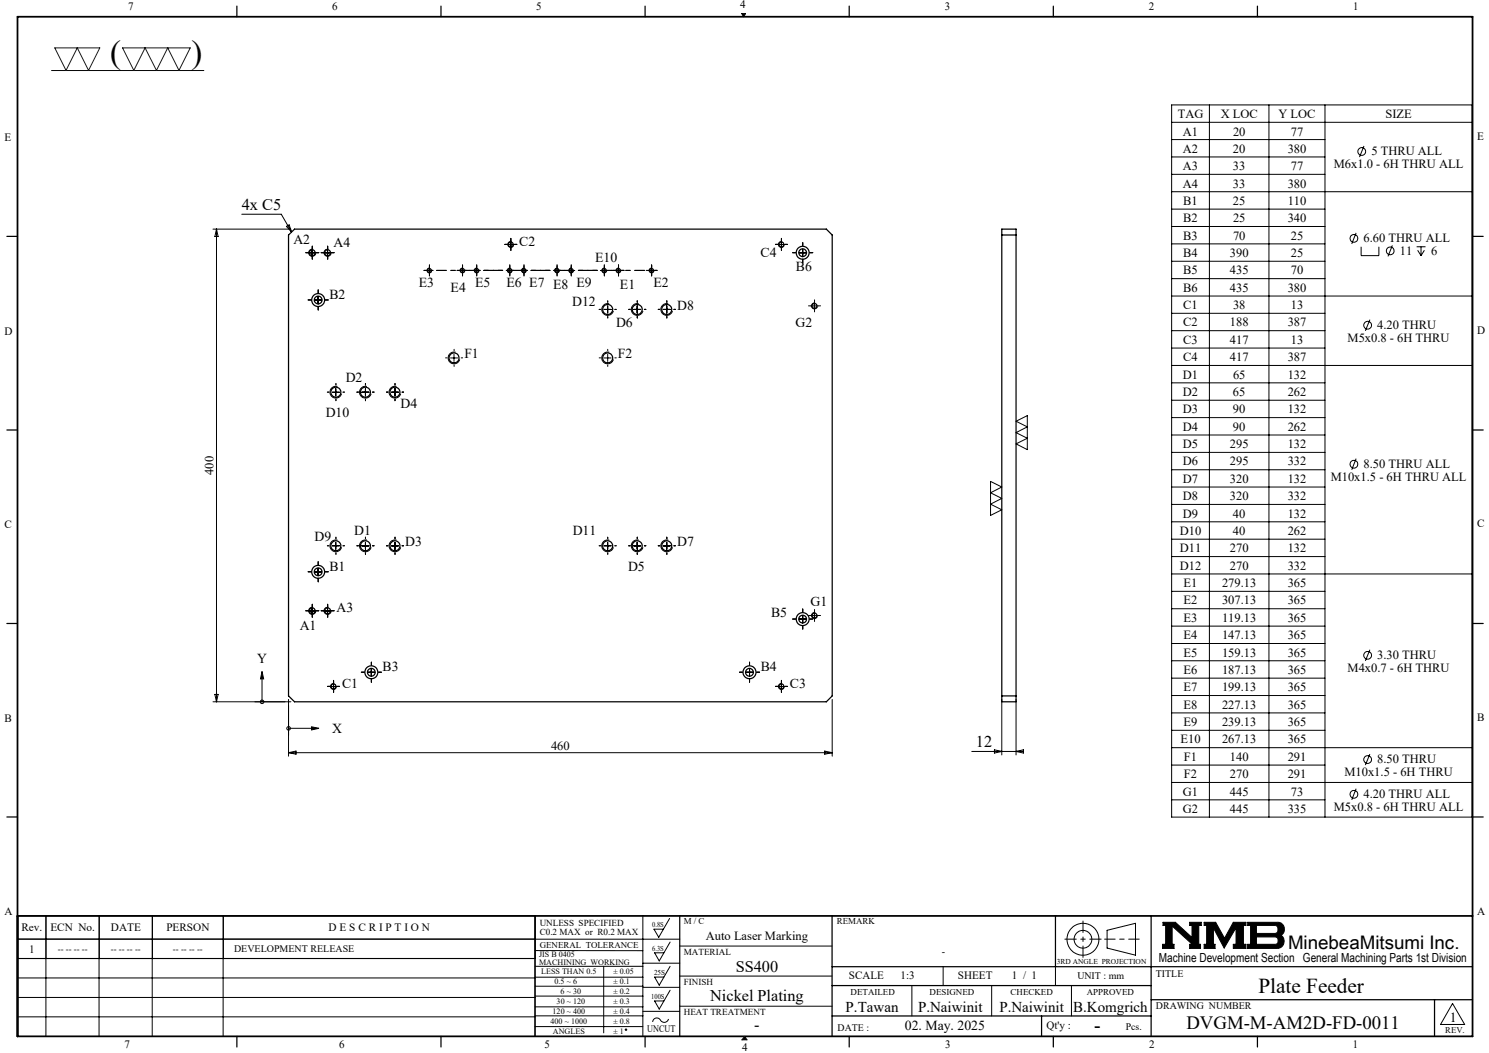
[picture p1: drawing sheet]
<svg xmlns="http://www.w3.org/2000/svg" width="420mm" height="297mm" viewBox="0 0 420 297" stroke-linecap="round" stroke-linejoin="round" font-family="sans-serif">
<g fill="none" stroke="#000" stroke-width=".28">
<path d="M14.5 19.9h43M209.2 3.8h1.1l-.6 .9zM330.5 29.6h84.7v200.9h-84.7zM330.5 39.4h43.2M330.5 34.5h84.7M341.1 29.6v200.9M357.9 29.6v200.9M373.7 29.6v200.9M330.5 44.3h43.2M330.5 49.2h43.2M330.5 54.1h84.7M330.5 59h43.2"/>
<path d="M384.7 41.2l-1.2 3.1M60.1 64.6h22M61.1 64.6v133.3M61.1 64.6l.4 2.1h-.9zM68.2 60.4h11.1l2.9 5M80.8 63.8l.8-.4 .6 2zM87.1 71.3h2M88.1 70.3v2M88.3 70.3a1 1 0 0 0-1.2 .7 1 1 0 0 0 .7 1.2 1 1 0 0 0 1.2-.7M91.4 71.3h2M92.4 70.3v2M92.7 70.3a1 1 0 0 0-1.3 .7 1 1 0 0 0 .7 1.2 1 1 0 0 0 1.3-.7"/>
<path d="M121.3 75.6a.67 .67 0 0 0-.8 .5 .67 .67 0 0 0 .4 .8 .67 .67 0 0 0 .8-.5M130.6 75.6a.67 .67 0 0 0-.8 .5 .67 .67 0 0 0 .5 .8 .67 .67 0 0 0 .8-.5M134.6 75.6a.67 .67 0 0 0-.8 .5 .67 .67 0 0 0 .5 .8 .67 .67 0 0 0 .8-.5M143.1 69h2M144 75.6a.67 .67 0 0 0-.9 .5 .67 .67 0 0 0 .5 .8 .67 .67 0 0 0 .8-.5M144.1 67.9v2.1M144.3 68.2a.84 .84 0 0 0-1 .6 .84 .84 0 0 0 .6 1 .84 .84 0 0 0 1-.6M148 75.6a.67 .67 0 0 0-.9 .5 .67 .67 0 0 0 .5 .8 .67 .67 0 0 0 .8-.5M157.3 75.6a.67 .67 0 0 0-.8 .5 .67 .67 0 0 0 .4 .8 .67 .67 0 0 0 .9-.5M160.1 76.3h2M161.1 75.3v2M161.3 75.6a.67 .67 0 0 0-.8 .5 .67 .67 0 0 0 .4 .8 .67 .67 0 0 0 .8-.5"/>
<path d="M169.4 76.3h2M170.5 75.3v2M170.6 75.6a.68 .68 0 0 0-.8 .5 .68 .68 0 0 0 .5 .8 .68 .68 0 0 0 .8-.5M173.5 76.3h1.9M174.4 75.3v2M174.6 75.6a.67 .67 0 0 0-.8 .5 .67 .67 0 0 0 .5 .8 .67 .67 0 0 0 .8-.5M182.8 76.3h2M183.8 75.3v2M183.9 75.6a.68 .68 0 0 0-.8 .5 .68 .68 0 0 0 .5 .8 .68 .68 0 0 0 .8-.5M219.4 69h2M220.4 67.9v2.1M220.6 68.2a.83 .83 0 0 0-1 .5 .83 .83 0 0 0 .6 1 .83 .83 0 0 0 1-.5"/>
<path d="M225.4 71.3h2M226.4 70.3v2M330.5 63.9h43.2M330.5 68.8h43.2M330.5 73.7h43.2M330.5 78.6h43.2M382.5 65.7l-1.2 3.1M383.9 69.6v2.5h5v-2.5M392.7 69.2l-1.2 3.1M399.6 69.6h2.5M399.9 70.6l.9 1.5M400.8 69.6v2.5"/>
<path d="M401.8 70.6l-1 1.5M88.7 84.6h2M89.7 83.6v2M128.1 99.9v2M128.5 99.3a1.67 1.67 0 0 0-2 1.2 1.67 1.67 0 0 0 1.1 2.1 1.67 1.67 0 0 0 2.1-1.2M170.4 87.3h2M171.4 86.3v2M171.4 99.9v2M171.8 85.7a1.66 1.66 0 0 0-2 1.1 1.66 1.66 0 0 0 1.2 2.1 1.66 1.66 0 0 0 2-1.2M171.8 99.3a1.66 1.66 0 0 0-2 1.2 1.66 1.66 0 0 0 1.2 2 1.66 1.66 0 0 0 2-1.1M178.8 87.3h1.9M179.7 86.3v2"/>
<path d="M180.2 85.7a1.67 1.67 0 0 0-2.1 1.2 1.67 1.67 0 0 0 1.2 2 1.67 1.67 0 0 0 2.1-1.2M187.1 87.3h2M188.1 86.3v2M188.5 85.7a1.67 1.67 0 0 0-2 1.2 1.67 1.67 0 0 0 1.2 2 1.67 1.67 0 0 0 2-1.2M228.7 86.3h2.1M229.7 85.3v2M229.9 85.5a.83 .83 0 0 0-1 .6 .83 .83 0 0 0 .6 1 .83 .83 0 0 0 1-.6M330.5 83.5h84.7M330.5 88.4h43.2M330.5 93.3h43.2M330.5 98.2h43.2M386.4 90.2l-1.3 3.1"/>
<path d="M93.7 110.6h2M94.7 109.6v2M95.2 109a1.66 1.66 0 0 0-2.1 1.2 1.66 1.66 0 0 0 1.2 2 1.66 1.66 0 0 0 2-1.1M102.1 110.6h2M103.1 109.6v2M103.5 109a1.66 1.66 0 0 0-2 1.2 1.66 1.66 0 0 0 1.1 2 1.66 1.66 0 0 0 2.1-1.1M110.4 110.6h2M111.4 109.6v2M111.8 109a1.67 1.67 0 0 0-2 1.2 1.67 1.67 0 0 0 1.2 2 1.67 1.67 0 0 0 2-1.1M127.1 101h2M170.4 101h2M286.6 118.8l3.2-1.6v9.6l-3.2-1.6 3.2-1.6-3.2-1.6 3.2-1.6z"/>
<path d="M330.5 103.1h84.7M330.5 108h43.2M330.5 112.9h43.2M330.5 117.8h43.2M279.4 135.8l3.2 1.6-3.2 1.6 3.2 1.6-3.2 1.6 3.2 1.6-3.2 1.6zM330.5 122.7h43.2M330.5 127.6h43.2M330.5 132.5h43.2M330.5 137.4h43.2M382.5 129.4l-1.2 3.1M93.7 153.9h2M94.7 153v1.9"/>
<path d="M95.2 152.3a1.67 1.67 0 0 0-2.1 1.2 1.67 1.67 0 0 0 1.2 2 1.67 1.67 0 0 0 2-1.1M102.1 153.9h2M103.1 153v1.9M103.5 152.3a1.67 1.67 0 0 0-2 1.2 1.67 1.67 0 0 0 1.1 2 1.67 1.67 0 0 0 2.1-1.1M110.4 153.9h2M111.4 153v1.9M111.8 152.3a1.68 1.68 0 0 0-2 1.2 1.68 1.68 0 0 0 1.2 2.1 1.68 1.68 0 0 0 2-1.2M170.4 153.9h2M171.4 153v1.9M171.8 152.3a1.67 1.67 0 0 0-2 1.2 1.67 1.67 0 0 0 1.2 2 1.67 1.67 0 0 0 2-1.1M178.8 153.9h1.9M179.7 153v1.9"/>
<path d="M180.2 152.3a1.68 1.68 0 0 0-2.1 1.2 1.68 1.68 0 0 0 1.2 2.1 1.68 1.68 0 0 0 2.1-1.2M187.1 153.9h2M188.1 153v1.9M188.5 152.3a1.68 1.68 0 0 0-2.1 1.2 1.68 1.68 0 0 0 1.2 2.1 1.68 1.68 0 0 0 2.1-1.2M330.5 142.3h43.2M330.5 147.2h43.2M330.5 152.1h43.2M330.5 157h43.2M87.1 172.3h2M88.1 171.3v2M88.3 171.3a1 1 0 0 0-1.2 .7 1 1 0 0 0 .7 1.2 1 1 0 0 0 1.2-.7M88.7 161.3h2"/>
<path d="M89.7 160.3v2M91.4 172.3h2M92.4 171.3v2M92.7 171.3a1 1 0 0 0-1.3 .7 1 1 0 0 0 .7 1.2 1 1 0 0 0 1.3-.7M225.4 174.6h2M226.4 173.6v2M228.7 173.6h2.1M229.7 172.6v2M229.9 172.8a.82 .82 0 0 0-1 .6 .82 .82 0 0 0 .6 1 .82 .82 0 0 0 1-.6M330.5 161.9h84.7M330.5 166.8h43.2M330.5 171.7h43.2"/>
<path d="M330.5 176.6h43.2M60.1 197.9h22M60.6 195.9h.9l-.4 2zM73.9 191.5v6.4M73.9 189.4l.5 2.1h-.9zM81.4 197.3v16M93.1 193.6h2M94.1 192.6v2M94.3 192.8a.83 .83 0 0 0-1 .6 .83 .83 0 0 0 .5 1 .83 .83 0 0 0 1.1-.6M103.8 189.6h1.9M104.7 188.6v2M210.4 189.6h2"/>
<path d="M211.4 188.6v2M219.4 193.6h2M220.4 192.6v2M220.6 192.8a.83 .83 0 0 0-1 .6 .83 .83 0 0 0 .6 1 .83 .83 0 0 0 1-.6M234.7 197.3v16M282.6 197.3v15.6M286.6 197.3v15.6M330.5 181.5h43.2M330.5 186.4h43.2M330.5 191.3h43.2M330.5 196.2h43.2M386.4 183.3l-1.3 3.1"/>
<path d="M81.4 212.3h153.3M81.4 212.3l2.1-.5v.9zM81.4 205.4h6.5M87.9 205l2.1 .4-2.1 .5zM232.6 211.8l2.1 .5-2.1 .4zM274.1 211.9h14.6M280.5 211.5l2.1 .4-2.1 .5zM286.6 211.9l2.1-.4v.9zM330.5 201.1h43.2M330.5 206h43.2M330.5 210.9h84.7M330.5 215.8h43.2"/>
<path d="M386.4 212.7l-1.3 3.1M330.5 220.7h84.7M330.5 225.6h43.2M382.5 222.5l-1.2 3.1M13 258.3l-.1 34M27.9 258.3v34M28 258.3v12M42.9 258.3v34M43 258.3v12M62.9 258.3v34M63 258.3v12M150.9 258.3v34"/>
<path d="M181.3 258.3v34M188.9 259l-3.1 5.4-1.3-2.3h2.6M4.9 264.9h186.8M4.9 275.8h146M5 270.3v-12h146v12l-146.1 .1M150.9 278.2h30.4M150.9 275.6h30.4M150.9 272.6h30.4M150.9 268.1h30.4M170.3 272.6v18.7M181.3 271.7h10.4M181.3 278.5h10.4"/>
<path d="M189 279.3l-3.1 5.3-1.3-2.3h2.7M189 265.7l-3.1 5.3-1.3-2.3h2.7M189 272.6l-3.1 5.3-1.3-2.3h2.7M191.7 266.8h43M191.7 275.3h43M257.2 278v8.6M266 272.7v5.3M279.7 278v8.6M297.7 272.7v5.3M302.2 278v8.6M312.3 262.4l8-2v9l-8-2zM328 260.1h3.5l4.7 4.3v-3.4h-.6v-.9h3.2v.9h-.7v5.3h.5v1.2h-3v-1.2h.7l-5.7-5.1v5.1h.6v1.2h-3.3v-1.2h.9v-5.3h-.8z"/>
<path d="M339.7 260.1h3.2l2.5 4.6 2.5-4.6h3.5v.9h-.7v5.3h.7v1.2h-3.5v-1.2h.8v-4.6l-3.4 5.7-3-5.7v4.6h.4v1.2h-3v-1.2h.7v-5.3h-.7zM351.9 260.1h8.4a1.97 1.97 0 0 1 1.9 1.5 1.97 1.97 0 0 1-.9 2.2 2.03 2.03 0 0 1 .8 2.2 2.03 2.03 0 0 1-1.8 1.5h-8.4v-1.2h.8v-5.3h-.8zM354.4 261h5.4l.6 .5v1.2l-.7 .6h-5.3zM354.4 264.3h5.4l.6 .4 .1 1-.6 .6h-5.5zM4.9 281.3h146M4.9 286.8h146M150.9 280.9h30.4M150.9 286.5h30.4M150.9 284h30.4M150.9 289.6h30.4M181.3 285.3h10.4M188.6 287.4a1.34 1.34 0 0 1-1.3 1 1.34 1.34 0 0 1-1.3-1 1.16 1.16 0 0 0-1.2-.2 1.16 1.16 0 0 0-.7 1.1"/>
<path d="M191.7 283.8h43M210 292.3l.7 1M409.7 283l3.4 6h-6.8z"/>
<circle cx="384.1" cy="42.7" r="1.09"/>
<circle cx="381.9" cy="67.2" r="1.1"/>
<circle cx="392.1" cy="70.7" r="1.1"/>
<circle cx="385.8" cy="91.7" r="1.09"/>
<circle cx="381.9" cy="130.9" r="1.1"/>
<circle cx="73.9" cy="198" r=".5"/>
<circle cx="385.8" cy="184.8" r="1.09"/>
<circle cx="81.4" cy="205.4" r=".5"/>
<circle cx="385.8" cy="214.2" r="1.09"/>
<circle cx="381.9" cy="224" r="1.1"/>
<circle cx="305.5" cy="264.9" r="2.51"/>
<circle cx="305.5" cy="264.9" r="4.5"/>
<circle cx="176.6" cy="290.4" r=".2"/>
</g>
<path d="M311.6 264.9h9.7" fill="none" stroke="#000" stroke-width=".28" stroke-dasharray="15.2 1.3 1.3 1.3" stroke-dashoffset="12.3"/>
<path d="M305.5 259.8v10.2M300.4 264.9h10.2" fill="none" stroke="#000" stroke-width=".28" stroke-dasharray="15.2 1.3 1.3 1.3" stroke-dashoffset="12"/>
<g fill="none" stroke="#000" stroke-width=".35">
<path d="M66.8 1.7v3M124.4 1.7v3M182 1.7v3M239.5 1.7v3M297.1 1.7v3M354.7 1.7v3M1.9 66.7h3M81.4 66.3l1.7-1.7h150l1.6 1.7v130l-1.6 1.6h-150l-1.7-1.6zM282.6 64.6h4v133.3h-4zM282.6 66.3h4M415.4 66.7h3M1.9 121.3h3"/>
<path d="M415.4 121.3h3M1.9 175.9h3M415.4 175.9h3M282.6 196.3h4M1.9 230.4h3M415.4 230.4h3M150.9 258.3v34M191.7 258.3v34M234.7 258.3v34M297.7 258.3v14.4M324.7 258.3v34M234.7 272.7h180.7"/>
<path d="M234.7 278h90M66.8 292.3v3M124.4 292.3v3M182 292.3v3M234.7 286.6h90M239.5 292.3v3M293.8 286.6v5.7M297.1 292.3v3M324.7 282h90.7M354.7 292.3v3M404.6 282v10.3"/>
<circle cx="88.1" cy="71.3" r=".82"/>
<circle cx="92.4" cy="71.3" r=".82"/>
<circle cx="121.1" cy="76.3" r=".55"/>
<circle cx="130.5" cy="76.3" r=".54"/>
<circle cx="134.5" cy="76.3" r=".55"/>
<circle cx="143.8" cy="76.3" r=".54"/>
<circle cx="144.1" cy="69" r=".7"/>
<circle cx="147.8" cy="76.3" r=".54"/>
<circle cx="157.1" cy="76.3" r=".54"/>
<circle cx="161.1" cy="76.3" r=".54"/>
<circle cx="170.5" cy="76.3" r=".54"/>
<circle cx="174.4" cy="76.3" r=".54"/>
<circle cx="183.8" cy="76.3" r=".54"/>
<circle cx="220.4" cy="69" r=".7"/>
<circle cx="226.4" cy="71.3" r="1.09"/>
<circle cx="226.4" cy="71.3" r="1.83"/>
<circle cx="89.7" cy="84.6" r="1.09"/>
<circle cx="89.7" cy="84.6" r="1.83"/>
<circle cx="171.4" cy="87.3" r="1.42"/>
<circle cx="179.7" cy="87.3" r="1.43"/>
<circle cx="188.1" cy="87.3" r="1.43"/>
<circle cx="229.7" cy="86.3" r=".71"/>
<circle cx="94.7" cy="110.6" r="1.41"/>
<circle cx="103.1" cy="110.6" r="1.41"/>
<circle cx="111.4" cy="110.6" r="1.42"/>
<circle cx="128.1" cy="101" r="1.41"/>
<circle cx="171.4" cy="101" r="1.41"/>
<circle cx="94.7" cy="154" r="1.41"/>
<circle cx="103.1" cy="154" r="1.41"/>
<circle cx="111.4" cy="153.9" r="1.42"/>
<circle cx="171.4" cy="154" r="1.41"/>
<circle cx="179.7" cy="153.9" r="1.42"/>
<circle cx="188.1" cy="153.9" r="1.42"/>
<circle cx="88.1" cy="172.3" r=".82"/>
<circle cx="89.7" cy="161.3" r="1.09"/>
<circle cx="89.7" cy="161.3" r="1.83"/>
<circle cx="92.4" cy="172.3" r=".82"/>
<circle cx="226.4" cy="174.6" r="1.09"/>
<circle cx="226.4" cy="174.6" r="1.83"/>
<circle cx="229.8" cy="173.6" r=".7"/>
<circle cx="94.1" cy="193.6" r=".7"/>
<circle cx="104.7" cy="189.6" r="1.09"/>
<circle cx="104.7" cy="189.6" r="1.83"/>
<circle cx="211.4" cy="189.6" r="1.09"/>
<circle cx="211.4" cy="189.6" r="1.83"/>
<circle cx="220.4" cy="193.6" r=".7"/>
</g>
<path d="M4.9 4.7h410.5v287.6h-410.5zM4.9 258.3h410.5" fill="none" stroke="#000" stroke-width=".5"/>
<path d="M210 292.3l-.7 1h1.4" fill="none" stroke="#00f" stroke-width=".28"/>
<g fill="#000">
<path d="M210 292.3l.7 1h-1.4z"/>
<path d="M209.2 3.8l.5 .9 .6-.9zM328 260.1v.9h.8v5.3h-.9v1.2h3.3v-1.2h-.6v-5.1l5.7 5.1h-.7v1.2h3v-1.2h-.5v-5.3h.7v-.9h-3.2v.9h.6v3.4l-4.7-4.3zM351.9 260.1v.9h.8v5.3h-.8v1.2l9-.1 .9-.6 .3-.7v-1.3l-.4-.7a.3 .3 0 0 1-.3-.3 .3 .3 0 0 1 .3-.3l.5-.7 .1-1.1-.5-.9-.8-.6zM354.4 264.3h5.4l.6 .4 .1 1-.6 .6h-5.5zM354.4 261l5.5 .1 .5 .5v1.1l-.6 .6h-5.4zM339.7 260.1v.9h.7v5.3h-.7v1.2h3v-1.2h-.4v-4.6l3 5.7 3.4-5.7v4.6h-.8v1.2h3.5v-1.2h-.7v-5.3h.7v-.9h-3.5l-2.5 4.6-2.5-4.6z" fill-rule="evenodd"/>
</g>
<path d="M15.5 13.5h12.7l-3.2 6.4-3.2-6.4-3.2 6.4zM34.6 13.5h19.1l-3.2 6.4-3.2-6.4-3.2 6.4-3.2-6.4-3.2 6.4z" fill="none" stroke="#191924" stroke-width=".28"/>
<g fill="none" stroke="#000" stroke-width=".28" stroke-dasharray="15.2 1.3 1.3 1.3">
<path d="M87.1 71.3h-.8M88.1 70.3v-.9M88.1 72.3v.8M89.1 71.3h.8M91.4 71.3h-.8M92.4 70.3v-.9M92.4 72.3v.8M93.4 71.3h.9M120.1 76.3h-.5M121.1 76.3v-1M121.1 76.3h-1M121.1 76.3v1"/>
<path d="M121.1 76.3h1M121.1 75.3v-.6M121.1 77.3v.5M129.5 76.3h-.6M130.5 76.3v-1M130.5 76.3h-1M130.5 76.3v1M130.5 76.3h1M130.5 75.3v-.6M130.5 77.3v.5M134.5 76.3v-1M134.5 76.3h-1"/>
<path d="M134.5 76.3v1M134.5 76.3h1M134.5 75.3v-.6M134.5 77.3v.5M143.1 68.9h-.7M143.8 76.3v-1M143.8 76.3h-1M143.8 76.3v1M143.8 76.3h1M143.8 75.3v-.6M143.8 77.3v.5M144.1 67.9v-.7"/>
<path d="M144.1 69.9v.7M145.1 68.9h.7M147.8 76.3v-1M147.8 76.3h-1M147.8 76.3v1M147.8 76.3h1M147.8 75.3v-.6M147.8 77.3v.5M157.1 76.3v-1M157.1 76.3h-1M157.1 76.3v1M157.1 76.3h1"/>
<path d="M157.1 75.3v-.6M157.1 77.3v.5M161.1 75.3v-.6M161.1 77.3v.5M170.5 75.3v-.6M170.5 77.3v.5M173.5 76.3h-.6M174.5 75.3v-.6M174.5 77.3v.5M174.5 76.3v-1M174.5 76.3h-1M174.5 76.3v1"/>
<path d="M174.5 76.3h1M175.5 76.3h.5M182.8 76.3h-.6M183.8 75.3v-.6M183.8 77.3v.5M183.8 76.3v-1M183.8 76.3h-1M183.8 76.3v1M183.8 76.3h1M184.8 76.3h.5M219.4 68.9h-.7M220.4 67.9v-.7"/>
<path d="M220.4 69.9v.7M221.4 68.9h.7M224.4 71.3h-.8M226.4 69.3v-.9M226.4 73.3v.8M228.4 71.3h.9M87.8 84.6h-.9M89.8 82.6v-.8M89.8 86.6v.8M91.8 84.6h.8M128.1 98.9v-.4M169.4 87.3h-.4"/>
<path d="M171.4 85.3v-.4M171.4 89.3v.4M171.4 98.9v-.4M173.4 87.3h.4M177.8 87.3h-.5M179.8 85.3v-.4M179.8 89.3v.4M181.8 87.3h.4M186.1 87.3h-.4M188.1 85.3v-.4M188.1 89.3v.4M190.1 87.3h.4"/>
<path d="M228.8 86.3h-.7M229.8 85.3v-.7M229.8 87.3v.7M230.8 86.3h.7M92.8 110.6h-.5M94.8 108.6v-.4M94.8 112.6v.4M96.8 110.6h.4M101.1 110.6h-.4M103.1 108.6v-.4M103.1 112.6v.4M105.1 110.6h.4"/>
<path d="M109.4 110.6h-.4M111.4 108.6v-.4M111.4 112.6v.4M113.4 110.6h.4M126.1 100.9h-.4M128.1 102.9v.5M130.1 100.9h.4M169.4 100.9h-.4M171.4 102.9v.5M173.4 100.9h.4M89.8 159.3v-.9M92.8 153.9h-.5"/>
<path d="M94.8 151.9v-.4M94.8 155.9v.5M96.8 153.9h.4M101.1 153.9h-.4M103.1 151.9v-.4M103.1 155.9v.5M105.1 153.9h.4M109.4 153.9h-.4M111.4 151.9v-.4M111.4 155.9v.5M113.4 153.9h.4M169.4 153.9h-.4"/>
<path d="M171.4 151.9v-.4M171.4 155.9v.5M173.4 153.9h.4M177.8 153.9h-.5M179.8 151.9v-.4M179.8 155.9v.5M181.8 153.9h.4M186.1 153.9h-.4M188.1 151.9v-.4M188.1 155.9v.5M190.1 153.9h.4M87.1 172.3h-.8"/>
<path d="M87.8 161.3h-.9M88.1 171.3v-.9M88.1 173.3v.8M89.1 172.3h.8M89.8 163.3v.8M91.4 172.3h-.8M91.8 161.3h.8M92.4 171.3v-.9M92.4 173.3v.8M93.4 172.3h.9M224.4 174.6h-.8M226.4 172.6v-.8"/>
<path d="M226.4 176.6v.8M228.4 174.6h.9M228.8 173.6h-.7M229.8 172.6v-.7M229.8 174.6v.7M230.8 173.6h.7M93.1 193.6h-.7M94.1 192.6v-.7M94.1 194.6v.7M95.1 193.6h.7M102.8 189.6h-.9M104.8 187.6v-.8"/>
<path d="M104.8 191.6v.8M106.8 189.6h.8M209.4 189.6h-.8M211.4 187.6v-.8M211.4 191.6v.8M213.4 189.6h.9M219.4 193.6h-.7M220.4 192.6v-.7M220.4 194.6v.7M221.4 193.6h.7"/>
</g>
<path d="M123.1 76.3h9.4M132.5 76.3h9.3M136.5 76.3h9.3M145.8 76.3h9.3M149.8 76.3h9.3M159.1 76.3h9.4M163.1 76.3h9.4M172.5 76.3h9.3" fill="none" stroke="#000" stroke-width=".28" stroke-dasharray="15.2 1.3 1.3 1.3" stroke-dashoffset="12.5"/>
<path d="M87.9 205l2.1 .4-2.1 .5zM73.9 189.4l.5 2.1h-.9z" fill="#000"/>
<g font-size="9.2">
<text x="31.1" y="17.7">(</text>
<text x="54" y="17.8">)</text>
</g>
<text font-size="6" x="354.9" y="280">Plate Feeder</text>
<g font-size="5.3">
<text x="363.3" y="267.7">MinebeaMitsumi Inc.</text>
<text x="334.6" y="290.4">DVGM-M-AM2D-FD-0011</text>
</g>
<text font-size="4.9" x="308.8" y="290.9">-</text>
<g font-size="4.6">
<text x="68.2" y="59.3">4x C5</text>
<text x="275.3" y="210.8">12</text>
<text x="207.5" y="274.1">SS400</text>
<text x="200.3" y="282.4">Nickel Plating</text>
<text x="212.8" y="290.6">-</text>
</g>
<g font-size="4.2">
<text x="238.5" y="285.5">P.Tawan</text>
<text x="258.9" y="285.5">P.Naiwinit</text>
<text x="281.9" y="285.5">P.Naiwinit</text>
<text x="302.7" y="285.5">B.Komgrich</text>
</g>
<g font-size="3.9">
<text x="82.8" y="68.7">A2</text>
<text x="94.1" y="69.7">A4</text>
<text x="146.5" y="69.5">C2</text>
<text x="167.9" y="73.8">E10</text>
<text x="214.6" y="72.6">C4</text>
<text x="224.5" y="76.6">B6</text>
<text x="118.2" y="81">E3</text>
<text x="127.1" y="82.5">E4</text>
<text x="134.1" y="81">E5</text>
<text x="142.9" y="81">E6 E7 E8 E9</text>
<text x="174.9" y="81.6">E1</text>
<text x="184.4" y="81">E2</text>
<text x="92.9" y="84.4">B2</text>
<text x="161.4" y="86.2">D12</text>
<text x="191" y="87.3">D8</text>
<text x="173.8" y="92.3">D6</text>
<text x="224.4" y="92.3">G2</text>
<text x="131" y="101">F1</text>
<text x="174.3" y="101">F2</text>
<text x="97.5" y="107.6">D2</text>
<text x="91.9" y="117.6">D10</text>
<text x="113" y="115.2">D4</text>
<text x="88.7" y="152.7">D9</text>
<text x="99.9" y="151">D1</text>
<text x="114.3" y="154">D3</text>
<text x="161.5" y="151">D11</text>
<text x="191" y="154">D7</text>
<text x="92.9" y="161">B1</text>
<text x="177.2" y="161">D5</text>
<text x="94.9" y="172.8">A3</text>
<text x="228.6" y="171.1">G1</text>
<text x="84.5" y="177.6">A1</text>
<text x="217.5" y="174.1">B5</text>
<text x="72.5" y="186.9">Y</text>
<text x="107.9" y="189.4">B3</text>
<text x="214.6" y="189.4">B4</text>
<text x="96.5" y="194.2">C1</text>
<text x="222.8" y="194.2">C3</text>
<text x="93.7" y="206.7">X</text>
<text x="255.2" y="290.6">02. May. 2025</text>
<text x="408.9" y="288.2">1</text>
</g>
<g font-size="3.5">
<text x="332.2" y="33.3">TAG</text>
<text x="344.3" y="33.3">X LOC</text>
<text x="360.6" y="33.3">Y LOC</text>
<text x="390.8" y="33.3">SIZE</text>
<text x="333.7" y="38.2">A1</text>
<text x="347.8" y="38.2">20</text>
<text x="364.1" y="38.2">77</text>
<text x="333.7" y="43.1">A2</text>
<text x="333.7" y="48">A3</text>
<text x="347.8" y="43.1">20</text>
<text x="347.8" y="48">33</text>
<text x="363.2" y="43.1">380</text>
<text x="364.1" y="48">77</text>
<text x="376.2" y="47.4">M6x1.0 - 6H THRU ALL</text>
<text x="386.8" y="43.8">5 THRU ALL</text>
<text x="333.7" y="52.9">A4</text>
<text x="347.8" y="52.9">33</text>
<text x="363.2" y="52.9">380</text>
<text x="333.8" y="57.8">B1</text>
<text x="347.8" y="57.8">25</text>
<text x="363.2" y="57.8">110</text>
<text x="333.8" y="62.7">B2</text>
<text x="347.8" y="62.7">25</text>
<text x="363.2" y="62.7">340</text>
<text x="333.8" y="67.6">B3</text>
<text x="347.8" y="67.6">70</text>
<text x="364.1" y="67.6">25</text>
<text x="384.6" y="68.3">6.60 THRU ALL</text>
<text x="394.8" y="71.9">11</text>
<text x="403.7" y="71.9">6</text>
<text x="333.8" y="72.5">B4</text>
<text x="333.8" y="77.4">B5</text>
<text x="346.9" y="72.5">390</text>
<text x="346.9" y="77.4">435</text>
<text x="364.1" y="72.5">25</text>
<text x="364.1" y="77.4">70</text>
<text x="333.8" y="82.3">B6</text>
<text x="346.9" y="82.3">435</text>
<text x="363.2" y="82.3">380</text>
<text x="333.8" y="87.2">C1</text>
<text x="347.8" y="87.2">38</text>
<text x="364.1" y="87.2">13</text>
<text x="333.8" y="92.1">C2</text>
<text x="346.9" y="92.1">188</text>
<text x="363.2" y="92.1">387</text>
<text x="388.5" y="92.8">4.20 THRU</text>
<text x="333.8" y="97">C3</text>
<text x="333.8" y="101.9">C4</text>
<text x="346.9" y="97">417</text>
<text x="346.9" y="101.9">417</text>
<text x="363.2" y="101.9">387</text>
<text x="364.1" y="97">13</text>
<text x="380.1" y="96.4">M5x0.8 - 6H THRU</text>
<text x="333.7" y="106.8">D1</text>
<text x="347.8" y="106.8">65</text>
<text x="363.2" y="106.8">132</text>
<text x="333.7" y="111.7">D2</text>
<text x="347.8" y="111.7">65</text>
<text x="363.2" y="111.7">262</text>
<text x="333.7" y="116.6">D3</text>
<text x="347.8" y="116.6">90</text>
<text x="363.2" y="116.6">132</text>
<text x="333.7" y="121.5">D4</text>
<text x="347.8" y="121.5">90</text>
<text x="363.2" y="121.5">262</text>
<text x="333.7" y="126.4">D5</text>
<text x="333.7" y="131.3">D6</text>
<text x="346.9" y="126.4">295</text>
<text x="346.9" y="131.3">295</text>
<text x="363.2" y="126.4">132</text>
<text x="363.2" y="131.3">332</text>
<text x="60.3" y="133.9" transform="rotate(-90 60.3 133.9)">400</text>
<text x="333.7" y="136.2">D7</text>
<text x="346.9" y="136.2">320</text>
<text x="363.2" y="136.2">132</text>
<text x="375.3" y="135.6">M10x1.5 - 6H THRU ALL</text>
<text x="384.6" y="132">8.50 THRU ALL</text>
<text x="333.7" y="141.1">D8</text>
<text x="346.9" y="141.1">320</text>
<text x="363.2" y="141.1">332</text>
<text x="333.7" y="146">D9</text>
<text x="347.8" y="146">40</text>
<text x="363.2" y="146">132</text>
<text x="332.8" y="150.9">D10</text>
<text x="332.8" y="155.8">D11</text>
<text x="346.9" y="155.8">270</text>
<text x="347.8" y="150.9">40</text>
<text x="363.2" y="150.9">262</text>
<text x="363.2" y="155.8">132</text>
<text x="332.8" y="160.7">D12</text>
<text x="346.9" y="160.7">270</text>
<text x="363.2" y="160.7">332</text>
<text x="333.9" y="165.6">E1</text>
<text x="344.7" y="165.6">279.13</text>
<text x="363.2" y="165.6">365</text>
<text x="333.9" y="170.5">E2</text>
<text x="344.7" y="170.5">307.13</text>
<text x="363.2" y="170.5">365</text>
<text x="333.9" y="175.4">E3</text>
<text x="344.7" y="175.4">119.13</text>
<text x="363.2" y="175.4">365</text>
<text x="333.9" y="180.3">E4</text>
<text x="333.9" y="185.2">E5</text>
<text x="344.7" y="180.3">147.13</text>
<text x="344.7" y="185.2">159.13</text>
<text x="363.2" y="180.3">365</text>
<text x="363.2" y="185.2">365</text>
<text x="388.5" y="185.9">3.30 THRU</text>
<text x="333.9" y="190.1">E6</text>
<text x="344.7" y="190.1">187.13</text>
<text x="363.2" y="190.1">365</text>
<text x="380.1" y="189.5">M4x0.7 - 6H THRU</text>
<text x="333.9" y="195">E7</text>
<text x="344.7" y="195">199.13</text>
<text x="363.2" y="195">365</text>
<text x="333.9" y="199.9">E8</text>
<text x="344.7" y="199.9">227.13</text>
<text x="363.2" y="199.9">365</text>
<text x="333" y="209.7">E10</text>
<text x="333.9" y="204.8">E9</text>
<text x="344.7" y="204.8">239.13</text>
<text x="344.7" y="209.7">267.13</text>
<text x="363.2" y="204.8">365</text>
<text x="363.2" y="209.7">365</text>
<text x="155.4" y="211.4">460</text>
<text x="334" y="214.6">F1</text>
<text x="346.9" y="214.6">140</text>
<text x="363.2" y="214.6">291</text>
<text x="388.5" y="215.3">8.50 THRU</text>
<text x="334" y="219.5">F2</text>
<text x="346.9" y="219.5">270</text>
<text x="363.2" y="219.5">291</text>
<text x="379.2" y="218.9">M10x1.5 - 6H THRU</text>
<text x="333.7" y="224.4">G1</text>
<text x="346.9" y="224.4">445</text>
<text x="364.1" y="224.4">73</text>
<text x="384.6" y="225.1">4.20 THRU ALL</text>
<text x="333.7" y="229.3">G2</text>
<text x="346.9" y="229.3">445</text>
<text x="363.2" y="229.3">335</text>
<text x="376.2" y="228.7">M5x0.8 - 6H THRU ALL</text>
<text x="199.1" y="265">Auto Laser Marking</text>
<text x="326.9" y="271.4">Machine Development Section General Machining Parts 1st Division</text>
</g>
<g font-size="3.2">
<text x="36.1" y="2.9">7</text>
<text x="93.7" y="2.8">6</text>
<text x="151.3" y="2.8">5</text>
<text x="208.8" y="2.2">4</text>
<text x="266.5" y="2.8">3</text>
<text x="324.1" y="2.8">2</text>
<text x="381.6" y="2.8">1</text>
<text x="1.3" y="39.8">E</text>
<text x="416.6" y="39.5">E</text>
<text x="1.3" y="94.3">D</text>
<text x="416.6" y="94.1">D</text>
<text x="1.3" y="148.9">C</text>
<text x="416.6" y="148.7">C</text>
<text x="1.3" y="203.6">B</text>
<text x="416.6" y="203.3">B</text>
<text x="416.6" y="258">A</text>
<text x="1.3" y="258.1">A</text>
<text x="6.1" y="262.7">Rev.</text>
<text x="14.2" y="262.7">ECN No.</text>
<text x="31.3" y="262.7">DATE</text>
<text x="46.9" y="262.7">PERSON</text>
<text x="92.7" y="262.7">D E S C R I P T I O N</text>
<text x="8.2" y="268.7">1</text>
<text x="239.4" y="276.2">SCALE</text>
<text x="254" y="276.2">1:3</text>
<text x="270.2" y="276.2">SHEET</text>
<text x="285.4" y="276.2">1 / 1</text>
<text x="295.2" y="290.1">Qt'y :</text>
<text x="35.1" y="295.5">7</text>
<text x="95.7" y="295.6">6</text>
<text x="153.6" y="295.6">5</text>
<text x="209.3" y="296.3">4</text>
<text x="266.6" y="295.6">3</text>
<text x="324.2" y="295.6">2</text>
<text x="381.6" y="295.6">1</text>
</g>
<text font-size="2.9" x="265.7" y="269.5">-</text>
<g font-size="2.8">
<text x="66" y="268.6">DEVELOPMENT RELEASE</text>
<text x="326" y="275.4">TITLE</text>
<text x="303.9" y="276.2">UNIT : mm</text>
<text x="326" y="284.7">DRAWING NUMBER</text>
<text x="182.5" y="291.2">UNCUT</text>
<text x="236.3" y="290.7">DATE :</text>
<text x="317.6" y="290.6">Pcs.</text>
</g>
<g font-size="2.6">
<text x="152.2" y="261.3">UNLESS SPECIFIED</text>
<text x="152.2" y="263.7">C0.2 MAX or R0.2 MAX</text>
<text x="192.9" y="269.4">MATERIAL</text>
<text x="192.9" y="277.7">FINISH</text>
<text x="192.9" y="286.3">HEAT TREATMENT</text>
</g>
<g font-size="2.5">
<text x="192.9" y="260.7">M / C</text>
<text x="236" y="260.7">REMARK</text>
<text x="16.3" y="268.5">-- -- -- --</text>
<text x="31.3" y="268.5">-- -- -- --</text>
<text x="48.8" y="268.5">-- -- -- --</text>
<text x="152.3" y="267.3">GENERAL TOLERANCE</text>
<text x="239.9" y="280.5">DETAILED</text>
<text x="262.2" y="280.5">DESIGNED</text>
<text x="285.1" y="280.5">CHECKED</text>
<text x="306.6" y="280.5">APPROVED</text>
<text x="407.7" y="291.5">REV.</text>
</g>
<g font-size="2.3">
<text x="152.1" y="270">JIS B 0405</text>
<text x="152.1" y="272.1">MACHINING WORKING</text>
<text x="152.7" y="274.6">LESS THAN 0.5</text>
<text x="173" y="274.6">± 0.05</text>
<text x="156.4" y="277.4">0.5 ~ 6</text>
<text x="158.1" y="280.3">6 ~ 30</text>
<text x="173" y="277.4">± 0.1</text>
<text x="173" y="280.3">± 0.2</text>
<text x="155.9" y="286">120 ~ 400</text>
<text x="157" y="283.2">30 ~ 120</text>
<text x="173" y="283.2">± 0.3</text>
<text x="173" y="286">± 0.4</text>
<text x="155.3" y="288.9">400 ~ 1000</text>
<text x="155.9" y="291.7">ANGLES</text>
<text x="173" y="288.9">± 0.8</text>
<text x="173" y="291.7">± 1</text>
</g>
<g font-size="2.1">
<text x="184" y="261.5">0.8S</text>
<text x="184" y="268.1">6.3S</text>
<text x="184.5" y="275">25S</text>
<text x="298.1" y="271.8">3RD ANGLE PROJECTION</text>
<text x="183.7" y="281.9">100S</text>
</g>
</svg>
